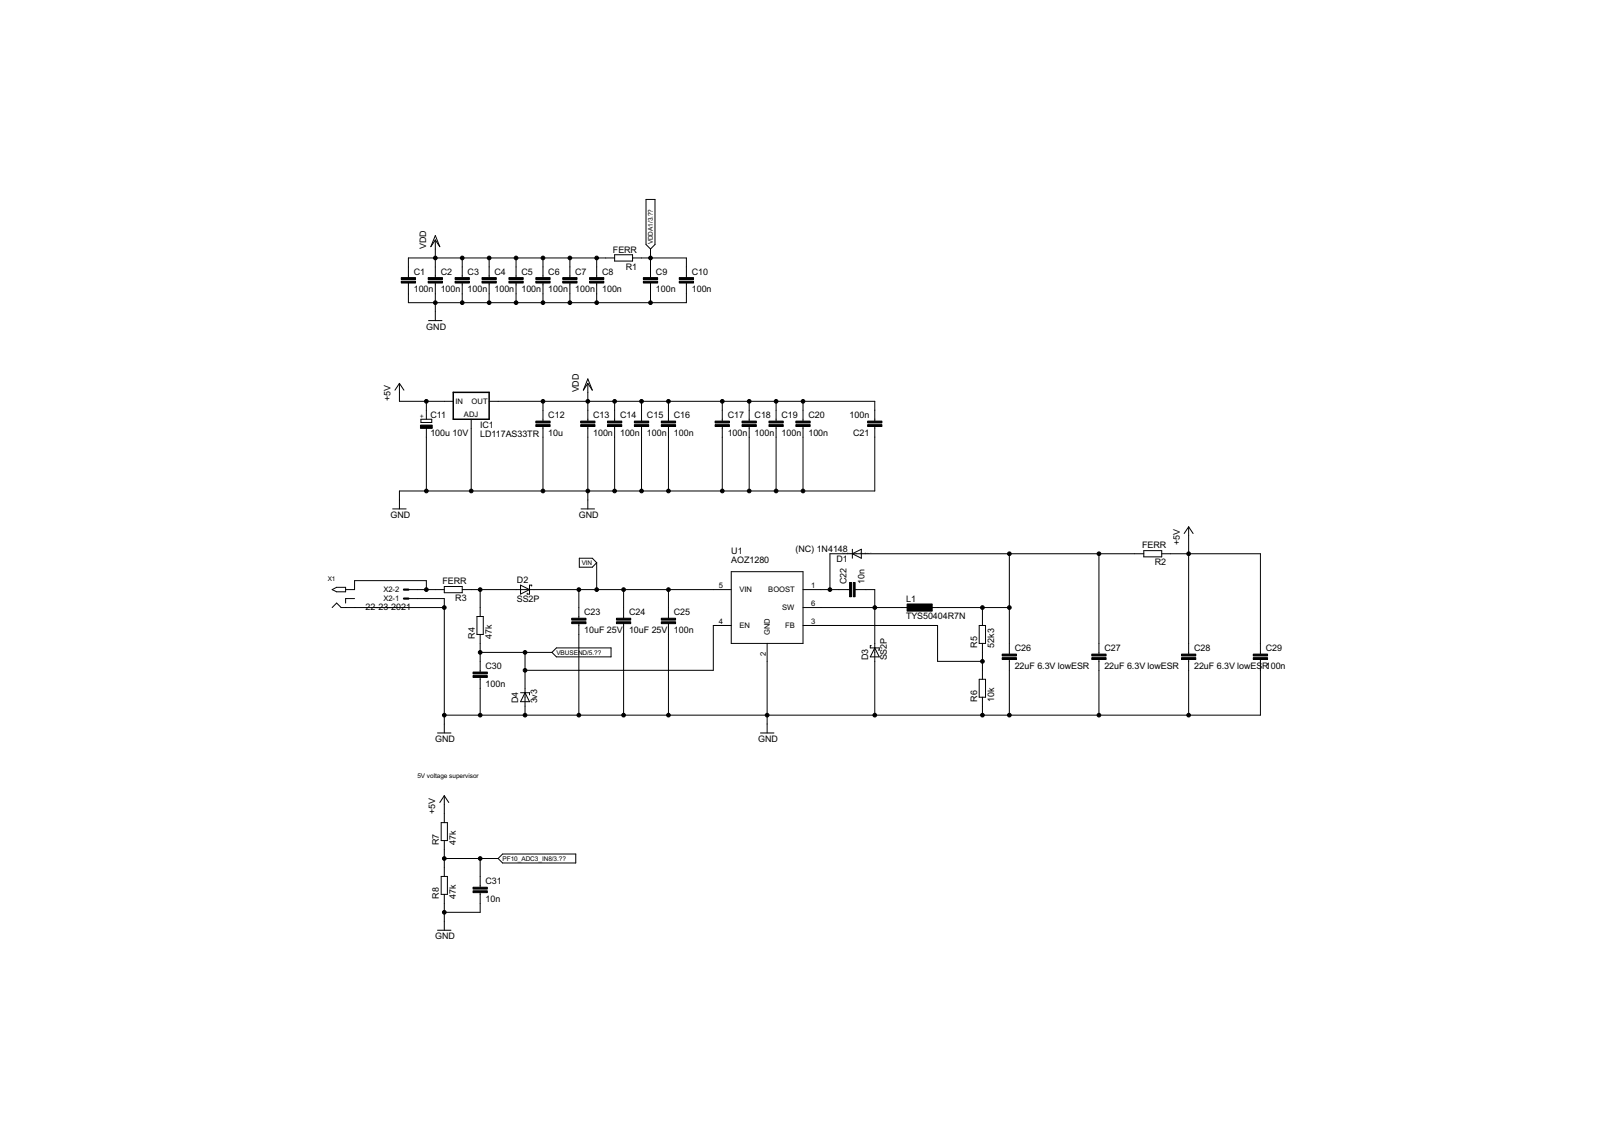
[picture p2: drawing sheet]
<svg xmlns="http://www.w3.org/2000/svg" width="297mm" height="210mm" viewBox="0 0 297 210" stroke-linecap="round" stroke-linejoin="round" font-family="sans-serif">
<g fill="none" stroke="#000" stroke-width=".18">
<path d="M118.9 36.7h1.6v8.3l-.8 .8-.8-.8zM75.2 52.1v3.6h51.1v-3.6M78.9 59h2.4M80.1 44.2v6.9M80.1 52.1v6.9M80.1 43.4l.8 2-.8-1.2-.8 1.2zM85.1 47.5v3.6M85.1 52.1v3.6M90 47.5v3.6M90 52.1v3.6M95 47.5v3.6M95 52.1v3.6"/>
<path d="M99.9 47.5v3.6M99.9 52.1v3.6M104.9 47.5v3.6M104.9 52.1v3.6M109.8 47.5v3.6M109.8 52.1v3.6M113.1 46.9h3.3v1.2h-3.3zM113.1 47.5h-37.9v3.6M116.4 47.5h9.9v3.6M119.7 45.8v5.3M119.7 52.1v3.6M73.5 70.6l.8 1.2"/>
<path d="M73.5 70.6l-.8 1.2M73.5 70.6v3.3h9.9M77.5 77.2h2v.6h-2zM78.5 73.9v3.3M78.5 78.8v11.6M86.7 77.2v13.2M90 73.9h71v3.6M99.9 73.9v3.6M99.9 78.5v11.9M108.2 69.8l.8 2-.8-1.2-.8 1.2zM108.2 70.6v6.9M108.2 78.5v15.2"/>
<path d="M113.1 73.9v3.6M113.1 78.5v11.9M118.1 73.9v3.6M118.1 78.5v11.9M123 73.9v3.6M123 78.5v11.9M132.9 73.9v3.6M132.9 78.5v11.9M137.9 73.9v3.6M137.9 78.5v11.9M142.8 73.9v3.6M142.8 78.5v11.9"/>
<path d="M147.8 73.9v3.6M147.8 78.5v11.9M161 78.5v11.9h-87.5v3.3M72.3 93.7h2.4M106.9 93.7h2.5M218.8 97l.8 1.2M218.8 97l-.9 1.2M218.8 97v23.4M61.1 111.9l.9-.9 .8 .9h19M61.1 108.6l.9-.5h1.6v.9h-1.6zM63.6 108.6h1.7v-1.7h13.2v1.7M65.3 110.2h-1.7v.8"/>
<path d="M75.2 110.2h6.6v24.8M75.2 108.6h6.6M81.8 108h3.3v1.1h-3.3zM85.1 108.6h49.5M87.8 113.5h1.1v3.3h-1.1zM88.4 108.6v4.9M88.4 116.8v6.9M95.8 107.7l1.7 .9-1.7 .8zM97.9 107.9v-.2h-.4v1.7h-.5v-.2M102.4 119.3h10.1v1.6h-10.1l-.8-.8zM106.5 108.6v5.2M106.5 114.8v16.9"/>
<path d="M106.6 102.8h2.4l.8 .8-.8 .8h-2.4zM109.8 103.6v5M114.8 108.6v5.2M114.8 114.8v16.9M123 108.6v5.2M123 114.8v16.9M134.6 105.3h13.2v13.2h-13.2zM134.6 115.2h-3.3v8.2h-34.7M141.2 118.5v16.5M147.8 108.6h8.6M147.8 115.2h24.8v6.6h8.2M147.8 111.9h19.8"/>
<path d="M156.9 102l1.6-.9v1.7zM156.9 101.1v1.7M157.4 108.6h3.6v23.1M160.3 118.9h-.1v.4h1.6v.4h-.2M161 119.3l.8 1.6h-1.6zM170.9 111.9h14.9M180.2 115.2h1.2v3.3h-1.2zM180.8 111.9v3.3M180.8 118.5v6.6M185.8 102v18.4M202.2 102v18.4M210.5 102h-57.8v6.6"/>
<path d="M210.5 101.4h3.3v1.1h-3.3zM213.8 102h18.2v18.4M80.5 135h2.5M88.4 124.7v7M88.4 120.1h13.2M95.8 127.6h1.7v.4M96.6 127.6l.9 1.6h-1.7zM96.6 120.1v11.6M140 135h2.4M180.2 125.1h1.2v3.3h-1.2zM180.8 128.4v3.3M185.8 121.4v10.3"/>
<path d="M202.2 121.4v10.3M218.8 121.4v10.3M232 121.4v10.3h-150.2M81.2 151.5h1.1v3.3h-1.1zM81.8 146.5v5M81.8 154.8v6.6M81.8 146.5l.8 1.3M81.8 146.5l-.9 1.3M81.8 158.1h9.9M88.4 158.1v5.3M92.5 157.2h13.5v1.7h-13.5l-.8-.8zM80.5 171.3h2.5"/>
<path d="M81.2 161.4h1.1v3.3h-1.1zM81.8 164.7v6.6M88.4 164.4v3.6h-6.6"/>
</g>
<g fill="#000" stroke="#000" stroke-width=".18">
<path d="M73.9 51.8h2.6v.3h-2.6zM73.9 51.1h2.6v.4h-2.6zM78.8 51.8h2.6v.3h-2.6zM78.8 51.1h2.6v.4h-2.6zM83.8 51.8h2.6v.3h-2.6zM83.8 51.1h2.6v.4h-2.6zM88.7 51.8h2.6v.3h-2.6zM88.7 51.1h2.6v.4h-2.6zM93.7 51.8h2.6v.3h-2.6zM93.7 51.1h2.6v.4h-2.6zM98.6 51.8h2.6v.3h-2.6zM98.6 51.1h2.6v.4h-2.6z"/>
<path d="M103.6 51.8h2.6v.3h-2.6zM103.6 51.1h2.6v.4h-2.6zM108.5 51.8h2.6v.3h-2.6zM108.5 51.1h2.6v.4h-2.6zM118.4 51.8h2.6v.3h-2.6zM118.4 51.1h2.6v.4h-2.6zM125 51.8h2.6v.3h-2.6zM125 51.1h2.6v.4h-2.6zM77.4 78.3h2.1v.6h-2.1zM98.6 78.2h2.6v.3h-2.6zM98.6 77.5h2.6v.4h-2.6zM106.9 78.2h2.6v.3h-2.6z"/>
<path d="M106.9 77.5h2.6v.4h-2.6zM111.8 78.2h2.6v.3h-2.6zM111.8 77.5h2.6v.4h-2.6zM116.8 78.2h2.6v.3h-2.6zM116.8 77.5h2.6v.4h-2.6zM121.7 78.2h2.6v.3h-2.6zM121.7 77.5h2.6v.4h-2.6zM131.6 78.2h2.6v.3h-2.6zM131.6 77.5h2.6v.4h-2.6zM136.6 78.2h2.6v.3h-2.6zM136.6 77.5h2.6v.4h-2.6zM141.5 78.2h2.6v.3h-2.6z"/>
<path d="M141.5 77.5h2.6v.4h-2.6zM146.5 78.2h2.6v.3h-2.6zM146.5 77.5h2.6v.4h-2.6zM159.7 77.5h2.6v.4h-2.6zM159.7 78.2h2.6v.3h-2.6zM105.2 114.5h2.6v.3h-2.6zM105.2 113.8h2.6v.4h-2.6zM113.5 114.5h2.6v.3h-2.6zM113.5 113.8h2.6v.4h-2.6zM121.7 114.5h2.6v.3h-2.6zM121.7 113.8h2.6v.4h-2.6zM156.4 107.3h.3v2.6h-.3z"/>
<path d="M157 107.3h.4v2.6h-.4zM166.9 111.2h4.7v1.3h-4.7zM87.1 124.4h2.6v.3h-2.6zM87.1 123.7h2.6v.4h-2.6zM184.4 121.1h2.7v.3h-2.7zM184.4 120.4h2.7v.4h-2.7zM200.9 121.1h2.7v.3h-2.7zM200.9 120.4h2.7v.4h-2.7zM217.4 121.1h2.7v.3h-2.7zM217.4 120.4h2.7v.4h-2.7zM230.7 121.1h2.6v.3h-2.6zM230.7 120.4h2.6v.4h-2.6z"/>
<path d="M87.1 164h2.6v.4h-2.6zM87.1 163.4h2.6v.3h-2.6z"/>
</g>
<path d="M83.4 72.2h6.6v5h-6.6z" fill="none" stroke="#000" stroke-width=".28"/>
<path d="M74.3 110.2h.9M74.3 108.6h.9" fill="none" stroke="#000" stroke-width=".4"/>
<g fill="#000" stroke="#000" stroke-width=".18">
<circle cx="80.1" cy="55.7" r=".34"/>
<circle cx="80.1" cy="47.5" r=".34"/>
<circle cx="85.1" cy="47.5" r=".34"/>
<circle cx="85.1" cy="55.7" r=".34"/>
<circle cx="90" cy="47.5" r=".34"/>
<circle cx="90" cy="55.7" r=".34"/>
<circle cx="95" cy="47.5" r=".34"/>
<circle cx="95" cy="55.7" r=".34"/>
<circle cx="99.9" cy="47.5" r=".34"/>
<circle cx="99.9" cy="55.7" r=".34"/>
<circle cx="104.9" cy="55.7" r=".34"/>
<circle cx="104.9" cy="47.5" r=".34"/>
<circle cx="109.8" cy="55.7" r=".34"/>
<circle cx="109.8" cy="47.5" r=".34"/>
<circle cx="119.7" cy="47.5" r=".34"/>
<circle cx="119.7" cy="55.7" r=".34"/>
<circle cx="78.5" cy="73.9" r=".34"/>
<circle cx="99.9" cy="73.9" r=".34"/>
<circle cx="108.2" cy="73.9" r=".34"/>
<circle cx="113.1" cy="73.9" r=".34"/>
<circle cx="118.1" cy="73.9" r=".34"/>
<circle cx="123" cy="73.9" r=".34"/>
<circle cx="132.9" cy="73.9" r=".34"/>
<circle cx="137.9" cy="73.9" r=".34"/>
<circle cx="142.8" cy="73.9" r=".34"/>
<circle cx="147.8" cy="73.9" r=".34"/>
<circle cx="78.5" cy="90.4" r=".34"/>
<circle cx="86.7" cy="90.4" r=".34"/>
<circle cx="99.9" cy="90.4" r=".34"/>
<circle cx="108.2" cy="90.4" r=".34"/>
<circle cx="113.1" cy="90.4" r=".34"/>
<circle cx="118.1" cy="90.4" r=".34"/>
<circle cx="123" cy="90.4" r=".34"/>
<circle cx="132.9" cy="90.4" r=".34"/>
<circle cx="137.9" cy="90.4" r=".34"/>
<circle cx="142.8" cy="90.4" r=".34"/>
<circle cx="147.8" cy="90.4" r=".34"/>
<circle cx="78.5" cy="108.6" r=".34"/>
<circle cx="81.8" cy="111.9" r=".34"/>
<circle cx="88.4" cy="108.6" r=".34"/>
<circle cx="106.5" cy="108.6" r=".34"/>
<circle cx="109.8" cy="108.6" r=".34"/>
<circle cx="114.8" cy="108.6" r=".34"/>
<circle cx="123" cy="108.6" r=".34"/>
<circle cx="152.7" cy="108.6" r=".34"/>
<circle cx="161" cy="111.9" r=".34"/>
<circle cx="180.8" cy="111.9" r=".34"/>
<circle cx="185.8" cy="111.9" r=".34"/>
<circle cx="185.8" cy="102" r=".34"/>
<circle cx="202.2" cy="102" r=".34"/>
<circle cx="218.8" cy="102" r=".34"/>
<circle cx="81.8" cy="131.7" r=".34"/>
<circle cx="88.4" cy="120.1" r=".34"/>
<circle cx="88.4" cy="131.7" r=".34"/>
<circle cx="96.6" cy="131.7" r=".34"/>
<circle cx="96.6" cy="120.1" r=".34"/>
<circle cx="96.6" cy="123.4" r=".34"/>
<circle cx="106.5" cy="131.7" r=".34"/>
<circle cx="114.8" cy="131.7" r=".34"/>
<circle cx="123" cy="131.7" r=".34"/>
<circle cx="141.2" cy="131.7" r=".34"/>
<circle cx="161" cy="131.7" r=".34"/>
<circle cx="180.8" cy="121.8" r=".34"/>
<circle cx="180.8" cy="131.7" r=".34"/>
<circle cx="185.8" cy="131.7" r=".34"/>
<circle cx="202.2" cy="131.7" r=".34"/>
<circle cx="218.8" cy="131.7" r=".34"/>
<circle cx="81.8" cy="158.1" r=".34"/>
<circle cx="88.4" cy="158.1" r=".34"/>
<circle cx="81.8" cy="168" r=".34"/>
</g>
<g font-size="1.8">
<text x="78.5" y="45.8" transform="rotate(-90 78.5 45.8)">VDD</text>
<text x="112.8" y="46.5">FERR</text>
<text x="76.2" y="53.8">100n</text>
<text x="76.2" y="50.5">C1</text>
<text x="81.1" y="53.8">100n</text>
<text x="81.1" y="50.5">C2</text>
<text x="86.1" y="53.8">100n</text>
<text x="86.1" y="50.5">C3</text>
<text x="91" y="53.8">100n</text>
<text x="91" y="50.5">C4</text>
<text x="96" y="53.8">100n</text>
<text x="96" y="50.5">C5</text>
<text x="100.9" y="53.8">100n</text>
<text x="100.9" y="50.5">C6</text>
<text x="105.9" y="53.8">100n</text>
<text x="105.9" y="50.5">C7</text>
<text x="110.8" y="53.8">100n</text>
<text x="110.8" y="50.5">C8</text>
<text x="115.2" y="49.6">R1</text>
<text x="120.7" y="53.8">100n</text>
<text x="120.7" y="50.5">C9</text>
<text x="127.3" y="53.8">100n</text>
<text x="127.3" y="50.5">C10</text>
<text x="78.5" y="60.7">GND</text>
<text x="71.9" y="73.9" transform="rotate(-90 71.9 73.9)">+5V</text>
<text x="79.2" y="76.9">C11</text>
<text x="100.9" y="77">C12</text>
<text x="106.5" y="72.2" transform="rotate(-90 106.5 72.2)">VDD</text>
<text x="109.2" y="77">C13</text>
<text x="114.1" y="77">C14</text>
<text x="119.1" y="77">C15</text>
<text x="124" y="77">C16</text>
<text x="133.9" y="77">C17</text>
<text x="138.9" y="77">C18</text>
<text x="143.8" y="77">C19</text>
<text x="148.8" y="77">C20</text>
<text x="156.4" y="77">100n</text>
<text x="79.2" y="80.2">100u 10V</text>
<text x="88.4" y="80.5">LD117AS33TR</text>
<text x="88.4" y="78.8">IC1</text>
<text x="100.9" y="80.3">10u</text>
<text x="109.2" y="80.3">100n</text>
<text x="114.1" y="80.3">100n</text>
<text x="119.1" y="80.3">100n</text>
<text x="124" y="80.3">100n</text>
<text x="133.9" y="80.3">100n</text>
<text x="138.9" y="80.3">100n</text>
<text x="143.8" y="80.3">100n</text>
<text x="148.8" y="80.3">100n</text>
<text x="157" y="80.3">C21</text>
<text x="71.9" y="95.4">GND</text>
<text x="106.5" y="95.4">GND</text>
<text x="134.6" y="102">U1</text>
<text x="146.4" y="101.6">(NC) 1N4148</text>
<text x="210.2" y="101">FERR</text>
<text x="217.1" y="100.3" transform="rotate(-90 217.1 100.3)">+5V</text>
<text x="81.4" y="107.6">FERR</text>
<text x="95.1" y="107.3">D2</text>
<text x="134.6" y="103.6">AOZ1280</text>
<text x="153.9" y="103.4">D1</text>
<text x="155.8" y="107.6" transform="rotate(-90 155.8 107.6)">C22</text>
<text x="159.1" y="107.6" transform="rotate(-90 159.1 107.6)">10n</text>
<text x="212.5" y="104.1">R2</text>
<text x="67.3" y="112.3">22-23-2021</text>
<text x="83.8" y="110.7">R3</text>
<text x="95.1" y="110.8">SS2P</text>
<text x="107.5" y="113.3">C23</text>
<text x="115.8" y="113.3">C24</text>
<text x="124" y="113.3">C25</text>
<text x="166.8" y="110.9">L1</text>
<text x="87.4" y="117.6" transform="rotate(-90 87.4 117.6)">R4</text>
<text x="90.5" y="117.6" transform="rotate(-90 90.5 117.6)">47k</text>
<text x="107.5" y="116.6">10uF 25V 10uF 25V 100n</text>
<text x="166.8" y="114">TYS50404R7N</text>
<text x="179.8" y="119.3" transform="rotate(-90 179.8 119.3)">R5</text>
<text x="182.9" y="119.3" transform="rotate(-90 182.9 119.3)">52k3</text>
<text x="186.7" y="119.9">C26</text>
<text x="203.2" y="119.9">C27</text>
<text x="219.8" y="119.9">C28</text>
<text x="233" y="119.9">C29</text>
<text x="89.4" y="123.2">C30</text>
<text x="159.8" y="121.6" transform="rotate(-90 159.8 121.6)">D3</text>
<text x="163.2" y="121.6" transform="rotate(-90 163.2 121.6)">SS2P</text>
<text x="186.7" y="123.2">22uF 6.3V lowESR</text>
<text x="203.2" y="123.2">22uF 6.3V lowESR</text>
<text x="219.8" y="123.2">22uF 6.3V lowESR100n</text>
<text x="89.4" y="126.5">100n</text>
<text x="95.4" y="129.5" transform="rotate(-90 95.4 129.5)">D4</text>
<text x="98.8" y="129.5" transform="rotate(-90 98.8 129.5)">3v3</text>
<text x="179.8" y="129.2" transform="rotate(-90 179.8 129.2)">R6</text>
<text x="182.9" y="129.2" transform="rotate(-90 182.9 129.2)">10k</text>
<text x="80.1" y="136.6">GND</text>
<text x="139.5" y="136.6">GND</text>
<text x="80.1" y="149.8" transform="rotate(-90 80.1 149.8)">+5V</text>
<text x="80.8" y="155.6" transform="rotate(-90 80.8 155.6)">R7</text>
<text x="83.9" y="155.6" transform="rotate(-90 83.9 155.6)">47k</text>
<text x="80.8" y="165.5" transform="rotate(-90 80.8 165.5)">R8</text>
<text x="83.9" y="165.5" transform="rotate(-90 83.9 165.5)">47k</text>
<text x="89.4" y="166.1">10n</text>
<text x="89.4" y="162.8">C31</text>
<text x="80.1" y="172.9">GND</text>
</g>
<g font-size="1.6">
<text x="83.8" y="74.3">IN</text>
<text x="85.4" y="76.7">ADJ</text>
<text x="86.8" y="74.3">OUT</text>
<text x="70.6" y="110.7">X2-1</text>
<text x="70.6" y="109.1">X2-2</text>
<text x="132.3" y="108.3">5</text>
<text x="136.1" y="109.1">VIN</text>
<text x="141.4" y="109.1">BOOST</text>
<text x="143.9" y="112.4">SW</text>
<text x="149.3" y="108.3">1</text>
<text x="149.3" y="111.6">6</text>
<text x="132.3" y="114.9">4</text>
<text x="136.1" y="115.7">EN</text>
<text x="141.7" y="116.9" transform="rotate(-90 141.7 116.9)">GND</text>
<text x="144.5" y="115.7">FB</text>
<text x="149.3" y="114.9">3</text>
<text x="141" y="120.8" transform="rotate(-90 141 120.8)">2</text>
</g>
<g font-size="1.3">
<text x="120.1" y="45" transform="rotate(-90 120.1 45)">VDDA1/3.??</text>
<text x="78.1" y="76.9" transform="rotate(-90 78.1 76.9)">+</text>
<text x="60.3" y="106.9">X1</text>
<text x="107.1" y="104">VIN</text>
<text x="102.4" y="120.5">VBUSEND/5.??</text>
<text x="76.8" y="143.2">5V voltage supervisor</text>
<text x="92.5" y="158.5">PF10_ADC3_IN8/3.??</text>
</g>
<g font-size=".4">
<text x="155" y="102.1">SpiceOrder 2</text>
<text x="158.3" y="102.1">SpiceOrder 1</text>
</g>
</svg>
